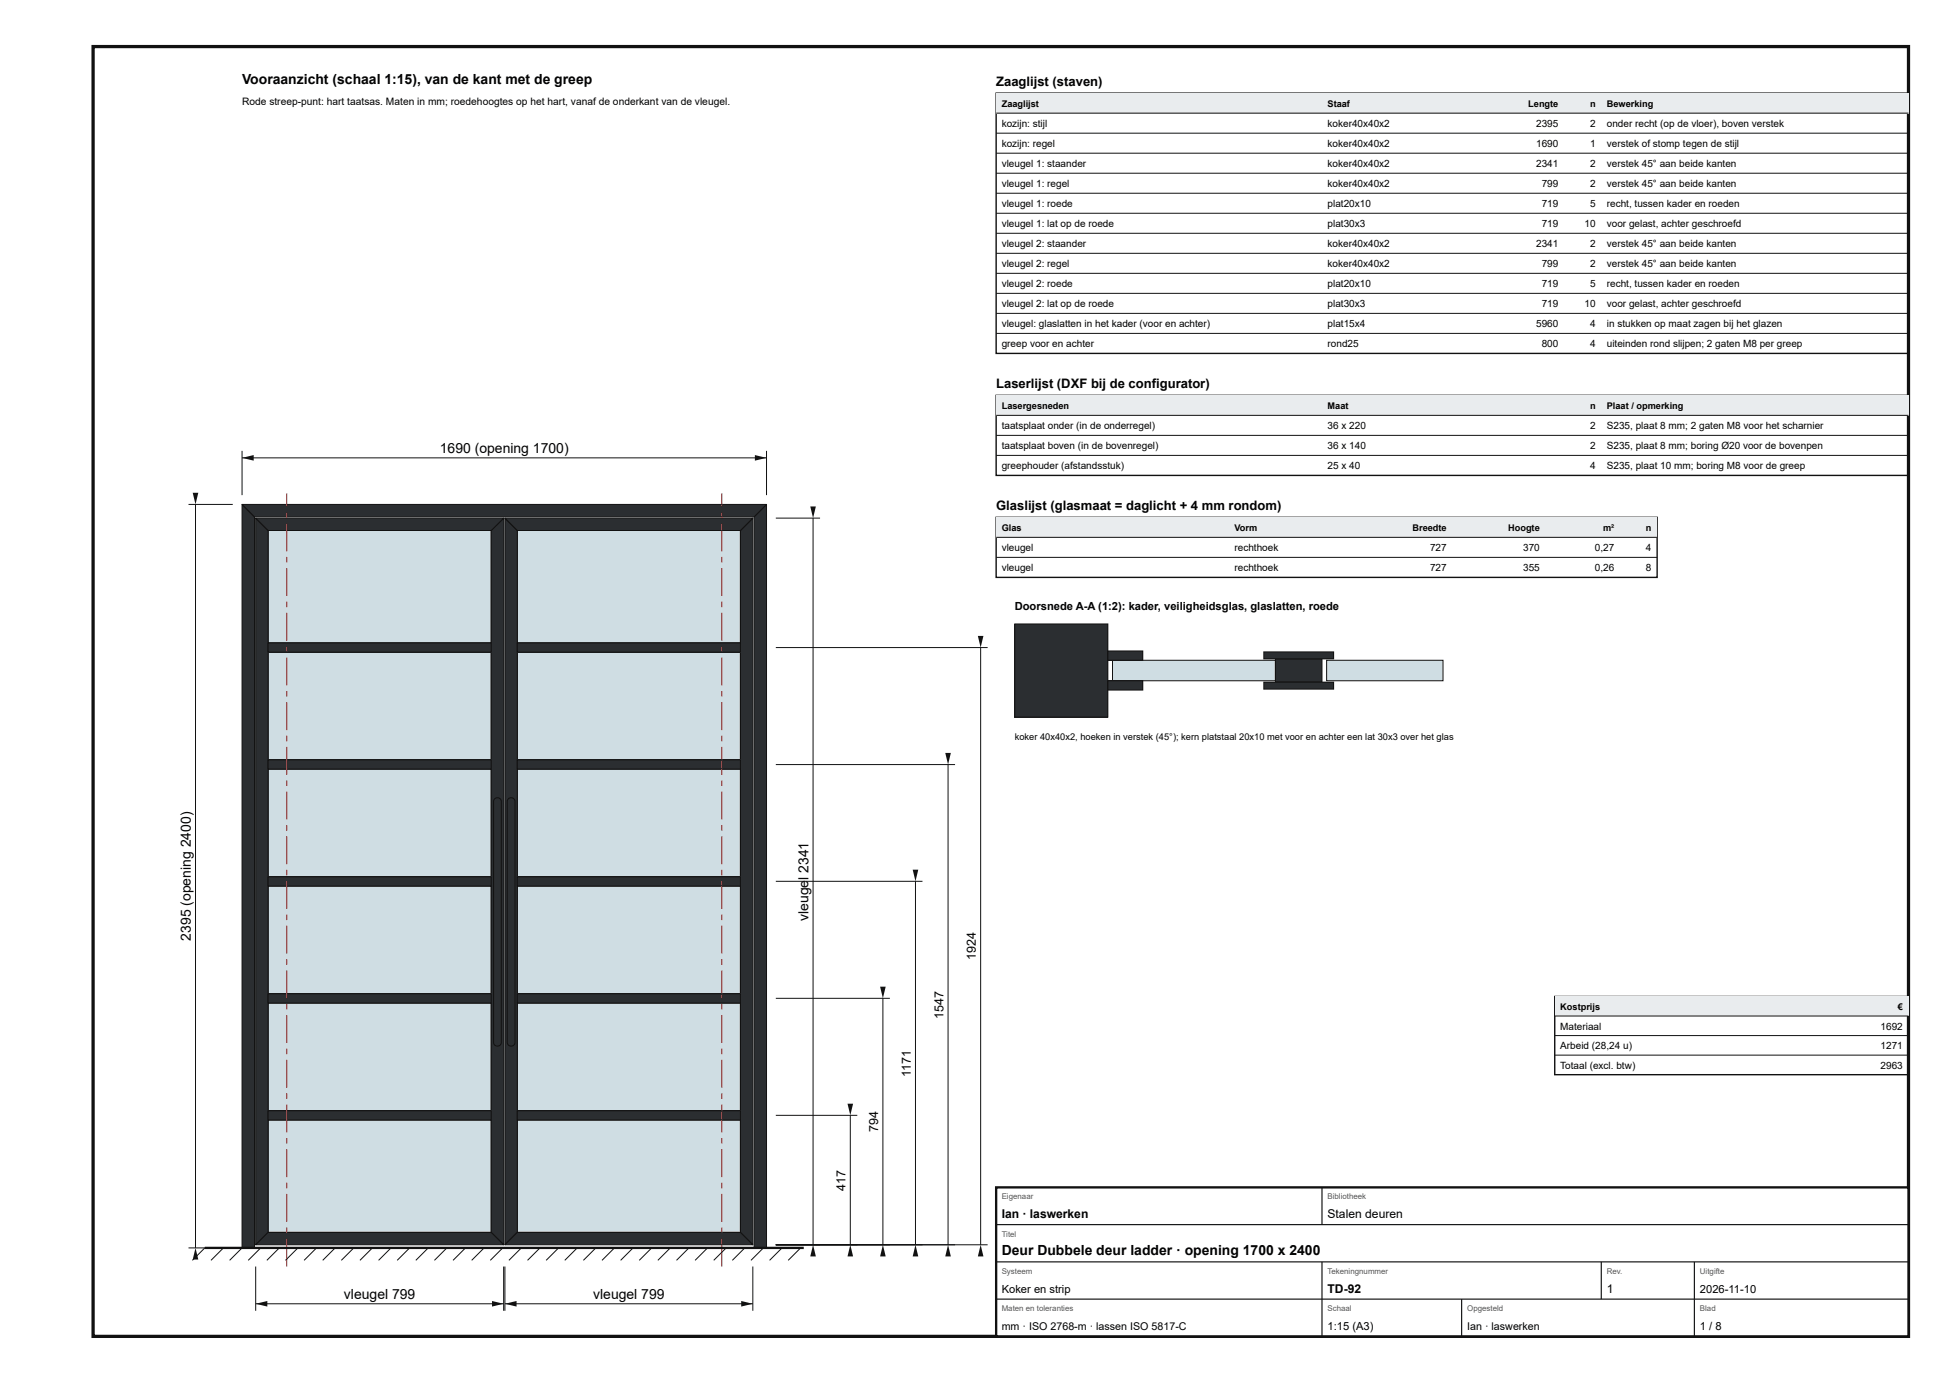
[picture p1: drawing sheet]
<svg xmlns="http://www.w3.org/2000/svg" width="420mm" height="297mm" viewBox="0 0 420 297" stroke-linecap="round" stroke-linejoin="round" font-family="sans-serif">
<path d="M20 10h390v277h-390z" fill="none" stroke="#111" stroke-width=".7" stroke-linecap="butt"/>
<path d="M57.6 240.5h47.9v24.2h-47.9z" fill="#cfdde3"/>
<path d="M57.6 240.5h47.9v24.2h-47.9z" fill="none" stroke="#111" stroke-width=".21"/>
<path d="M57.6 215.4h47.9v23.1h-47.9z" fill="#cfdde3"/>
<path d="M57.6 215.4h47.9v23.1h-47.9z" fill="none" stroke="#111" stroke-width=".21"/>
<path d="M57.6 190.3h47.9v23.1h-47.9z" fill="#cfdde3"/>
<path d="M57.6 190.3h47.9v23.1h-47.9z" fill="none" stroke="#111" stroke-width=".21"/>
<path d="M57.6 165.2h47.9v23.1h-47.9z" fill="#cfdde3"/>
<path d="M57.6 165.2h47.9v23.1h-47.9z" fill="none" stroke="#111" stroke-width=".21"/>
<path d="M57.6 140.1h47.9v23.1h-47.9z" fill="#cfdde3"/>
<path d="M57.6 140.1h47.9v23.1h-47.9z" fill="none" stroke="#111" stroke-width=".21"/>
<path d="M57.6 113.9h47.9v24.2h-47.9z" fill="#cfdde3"/>
<path d="M57.6 113.9h47.9v24.2h-47.9z" fill="none" stroke="#111" stroke-width=".21"/>
<path d="M111.1 240.5h48v24.2h-48z" fill="#cfdde3"/>
<path d="M111.1 240.5h48v24.2h-48z" fill="none" stroke="#111" stroke-width=".21"/>
<path d="M111.1 215.4h48v23.1h-48z" fill="#cfdde3"/>
<path d="M111.1 215.4h48v23.1h-48z" fill="none" stroke="#111" stroke-width=".21"/>
<path d="M111.1 190.3h48v23.1h-48z" fill="#cfdde3"/>
<path d="M111.1 190.3h48v23.1h-48z" fill="none" stroke="#111" stroke-width=".21"/>
<path d="M111.1 165.2h48v23.1h-48z" fill="#cfdde3"/>
<path d="M111.1 165.2h48v23.1h-48z" fill="none" stroke="#111" stroke-width=".21"/>
<path d="M111.1 140.1h48v23.1h-48z" fill="#cfdde3"/>
<path d="M111.1 140.1h48v23.1h-48z" fill="none" stroke="#111" stroke-width=".21"/>
<path d="M111.1 113.9h48v24.2h-48z" fill="#cfdde3"/>
<path d="M111.1 113.9h48v24.2h-48z" fill="none" stroke="#111" stroke-width=".21"/>
<path d="M52 108.3l2.7 2.7v157h-2.7z" fill="#2b2e31"/>
<path d="M52 108.3l2.7 2.7v157h-2.7z" fill="none" stroke="#111" stroke-width=".21"/>
<path d="M162 111l2.7-2.7v159.7h-2.7z" fill="#2b2e31"/>
<path d="M162 111l2.7-2.7v159.7h-2.7z" fill="none" stroke="#111" stroke-width=".21"/>
<path d="M52 108.3h112.7l-2.7 2.7h-107.3z" fill="#2b2e31"/>
<path d="M52 108.3h112.7l-2.7 2.7h-107.3z" fill="none" stroke="#111" stroke-width=".21"/>
<path d="M54.9 111.3l2.7 2.6v150.8l-2.7 2.6z" fill="#2b2e31"/>
<path d="M54.9 111.3l2.7 2.6v150.8l-2.7 2.6z" fill="none" stroke="#111" stroke-width=".21"/>
<path d="M105.5 113.9l2.7-2.6v156l-2.7-2.6z" fill="#2b2e31"/>
<path d="M105.5 113.9l2.7-2.6v156l-2.7-2.6z" fill="none" stroke="#111" stroke-width=".21"/>
<path d="M54.9 267.3l2.7-2.6h47.9l2.7 2.6z" fill="#2b2e31"/>
<path d="M54.9 267.3l2.7-2.6h47.9l2.7 2.6z" fill="none" stroke="#111" stroke-width=".21"/>
<path d="M54.9 111.3h53.3l-2.7 2.6h-47.9z" fill="#2b2e31"/>
<path d="M54.9 111.3h53.3l-2.7 2.6h-47.9z" fill="none" stroke="#111" stroke-width=".21"/>
<path d="M57.6 238.5h47.9v2h-47.9z" fill="#2b2e31"/>
<path d="M57.6 238.5h47.9v2h-47.9z" fill="none" stroke="#111" stroke-width=".21"/>
<path d="M57.6 213.4h47.9v2h-47.9z" fill="#2b2e31"/>
<path d="M57.6 213.4h47.9v2h-47.9z" fill="none" stroke="#111" stroke-width=".21"/>
<path d="M57.6 188.3h47.9v2h-47.9z" fill="#2b2e31"/>
<path d="M57.6 188.3h47.9v2h-47.9z" fill="none" stroke="#111" stroke-width=".21"/>
<path d="M57.6 163.2h47.9v2h-47.9z" fill="#2b2e31"/>
<path d="M57.6 163.2h47.9v2h-47.9z" fill="none" stroke="#111" stroke-width=".21"/>
<path d="M57.6 138.1h47.9v2h-47.9z" fill="#2b2e31"/>
<path d="M57.6 138.1h47.9v2h-47.9z" fill="none" stroke="#111" stroke-width=".21"/>
<path d="M108.5 111.3l2.6 2.6v150.8l-2.6 2.6z" fill="#2b2e31"/>
<path d="M108.5 111.3l2.6 2.6v150.8l-2.6 2.6z" fill="none" stroke="#111" stroke-width=".21"/>
<path d="M161.7 111.3v156l-2.6-2.6v-150.8z" fill="#2b2e31"/>
<path d="M161.7 111.3v156l-2.6-2.6v-150.8z" fill="none" stroke="#111" stroke-width=".21"/>
<path d="M108.5 267.3l2.6-2.6h48l2.6 2.6z" fill="#2b2e31"/>
<path d="M108.5 267.3l2.6-2.6h48l2.6 2.6z" fill="none" stroke="#111" stroke-width=".21"/>
<path d="M108.5 111.3h53.2l-2.6 2.6h-48z" fill="#2b2e31"/>
<path d="M108.5 111.3h53.2l-2.6 2.6h-48z" fill="none" stroke="#111" stroke-width=".21"/>
<path d="M111.1 238.5h48v2h-48z" fill="#2b2e31"/>
<path d="M111.1 238.5h48v2h-48z" fill="none" stroke="#111" stroke-width=".21"/>
<path d="M111.1 213.4h48v2h-48z" fill="#2b2e31"/>
<path d="M111.1 213.4h48v2h-48z" fill="none" stroke="#111" stroke-width=".21"/>
<path d="M111.1 188.3h48v2h-48z" fill="#2b2e31"/>
<path d="M111.1 188.3h48v2h-48z" fill="none" stroke="#111" stroke-width=".21"/>
<path d="M111.1 163.2h48v2h-48z" fill="#2b2e31"/>
<path d="M111.1 163.2h48v2h-48z" fill="none" stroke="#111" stroke-width=".21"/>
<path d="M111.1 138.1h48v2h-48z" fill="#2b2e31"/>
<path d="M111.1 138.1h48v2h-48z" fill="none" stroke="#111" stroke-width=".21"/>
<path d="M61.5 266h.2v6h-.2zM61.5 263.6h.2v1.2h-.2zM61.5 256.4h.2v6h-.2zM61.5 254h.2v1.2h-.2zM61.5 246.8h.2v6h-.2zM61.5 244.4h.2v1.2h-.2zM61.5 237.2h.2v6h-.2zM61.5 234.8h.2v1.2h-.2zM61.5 227.6h.2v6h-.2zM61.5 225.2h.2v1.2h-.2zM61.5 218h.2v6h-.2zM61.5 215.6h.2v1.2h-.2zM61.5 208.4h.2v6h-.2zM61.5 206h.2v1.2h-.2zM61.5 198.8h.2v6h-.2zM61.5 196.4h.2v1.2h-.2zM61.5 189.2h.2v6h-.2zM61.5 186.8h.2v1.2h-.2zM61.5 179.6h.2v6h-.2zM61.5 177.2h.2v1.2h-.2zM61.5 170h.2v6h-.2zM61.5 167.6h.2v1.2h-.2zM61.5 160.4h.2v6h-.2zM61.5 158h.2v1.2h-.2zM61.5 150.8h.2v6h-.2zM61.5 148.4h.2v1.2h-.2zM61.5 141.2h.2v6h-.2zM61.5 138.8h.2v1.2h-.2zM61.5 131.6h.2v6h-.2zM61.5 129.2h.2v1.2h-.2zM61.5 122h.2v6h-.2zM61.5 119.6h.2v1.2h-.2zM61.5 112.4h.2v6h-.2zM61.5 110h.2v1.2h-.2zM61.5 105.9h.2v2.9h-.2z" fill="#b00"/>
<path d="M106.3 171.6a.84 .84 0 0 1 .9-.2 .84 .84 0 0 1 .5 .7v51.8a.84 .84 0 0 1-.8 .8 .84 .84 0 0 1-.9-.8v-51.8z" fill="#2b2e31"/>
<path d="M106.3 171.6a.84 .84 0 0 1 .9-.2 .84 .84 0 0 1 .5 .7v51.8a.84 .84 0 0 1-.8 .8 .84 .84 0 0 1-.9-.8v-51.8z" fill="none" stroke="#111" stroke-width=".21"/>
<path d="M155 266h.2v6h-.2zM155 263.6h.2v1.2h-.2zM155 256.4h.2v6h-.2zM155 254h.2v1.2h-.2zM155 246.8h.2v6h-.2zM155 244.4h.2v1.2h-.2zM155 237.2h.2v6h-.2zM155 234.8h.2v1.2h-.2zM155 227.6h.2v6h-.2zM155 225.2h.2v1.2h-.2zM155 218h.2v6h-.2zM155 215.6h.2v1.2h-.2zM155 208.4h.2v6h-.2zM155 206h.2v1.2h-.2zM155 198.8h.2v6h-.2zM155 196.4h.2v1.2h-.2zM155 189.2h.2v6h-.2zM155 186.8h.2v1.2h-.2zM155 179.6h.2v6h-.2zM155 177.2h.2v1.2h-.2zM155 170h.2v6h-.2zM155 167.6h.2v1.2h-.2zM155 160.4h.2v6h-.2zM155 158h.2v1.2h-.2zM155 150.8h.2v6h-.2zM155 148.4h.2v1.2h-.2zM155 141.2h.2v6h-.2zM155 138.8h.2v1.2h-.2zM155 131.6h.2v6h-.2zM155 129.2h.2v1.2h-.2zM155 122h.2v6h-.2zM155 119.6h.2v1.2h-.2zM155 112.4h.2v6h-.2zM155 110h.2v1.2h-.2zM155 105.9h.2v2.9h-.2z" fill="#b00"/>
<path d="M109.2 171.6a.84 .84 0 0 1 .9-.2 .84 .84 0 0 1 .5 .7v51.8a.84 .84 0 0 1-.8 .8 .84 .84 0 0 1-.8-.8v-51.8z" fill="#2b2e31"/>
<g fill="none" stroke="#111" stroke-width=".21">
<path d="M52 96.8v9.5M52 98.3h112.7M164.7 96.8v9.5M109.2 171.6a.84 .84 0 0 1 .9-.2 .84 .84 0 0 1 .5 .7v51.8a.84 .84 0 0 1-.8 .8 .84 .84 0 0 1-.8-.8v-51.8zM44 268l-2.7 2.7M48 268l-2.7 2.7M52 268l-2.7 2.7M56 268l-2.7 2.7M60 268l-2.7 2.7M64 268l-2.7 2.7M68 268l-2.7 2.7M72 268l-2.7 2.7"/>
<path d="M76 268l-2.7 2.7M80 268l-2.7 2.7M84 268l-2.7 2.7M88 268l-2.7 2.7M92 268l-2.7 2.7M96 268l-2.7 2.7M100 268l-2.7 2.7M104 268l-2.7 2.7M108 268l-2.7 2.7M112 268l-2.7 2.7M116 268l-2.7 2.7M120 268l-2.7 2.7"/>
<path d="M124 268l-2.7 2.7M128 268l-2.7 2.7M132 268l-2.7 2.7M136 268l-2.7 2.7M140 268l-2.7 2.7M144 268l-2.7 2.7M148 268l-2.7 2.7M152 268l-2.7 2.7M156 268l-2.7 2.7M160 268l-2.7 2.7M164 268l-2.7 2.7M168 268l-2.7 2.7"/>
<path d="M172 268l-2.7 2.7"/>
</g>
<path d="M44 268h128.7" fill="none" stroke="#111" stroke-width=".5"/>
<g fill="#111">
<path d="M52 98.3l2.5-.6v1.2z"/>
<path d="M162.2 97.7l2.5 .6-2.5 .6z"/>
</g>
<path d="M40.5 108.3h9.5M42 108.3v159.7M40.5 268h9.5" fill="none" stroke="#111" stroke-width=".21"/>
<g fill="#111">
<path d="M42 268l.6 2.5h-1.2z"/>
<path d="M41.4 105.8h1.2l-.6 2.5z"/>
</g>
<path d="M54.9 272v9.5M54.9 280h53.3M108.2 272v9.5" fill="none" stroke="#111" stroke-width=".21"/>
<g fill="#111">
<path d="M54.9 280l2.5-.6v1.2z"/>
<path d="M105.7 279.4l2.5 .6-2.5 .6z"/>
</g>
<path d="M108.5 272v9.5M108.5 280h53.2M161.7 272v9.5" fill="none" stroke="#111" stroke-width=".21"/>
<g fill="#111">
<path d="M108.5 280l2.5-.6v1.2z"/>
<path d="M159.2 279.4l2.5 .6-2.5 .6z"/>
</g>
<path d="M166.7 111.3h9.5M174.7 111.3v156M166.7 267.3h9.5" fill="none" stroke="#111" stroke-width=".21"/>
<g fill="#111">
<path d="M174.7 267.3l.6 2.5h-1.2z"/>
<path d="M174.1 108.8h1.2l-.6 2.5z"/>
</g>
<path d="M166.7 239.5h17.5M182.7 239.5v27.8M166.7 267.3h17.5" fill="none" stroke="#111" stroke-width=".21"/>
<g fill="#111">
<path d="M182.7 267.3l.6 2.5h-1.2z"/>
<path d="M182.1 237h1.2l-.6 2.5z"/>
</g>
<path d="M166.7 214.4h24.5M189.7 214.4v52.9M166.7 267.3h24.5" fill="none" stroke="#111" stroke-width=".21"/>
<g fill="#111">
<path d="M189.7 267.3l.6 2.5h-1.2z"/>
<path d="M189.1 211.9h1.2l-.6 2.5z"/>
</g>
<path d="M166.7 189.3h31.5M196.7 189.3v78M166.7 267.3h31.5" fill="none" stroke="#111" stroke-width=".21"/>
<g fill="#111">
<path d="M196.7 267.3l.6 2.5h-1.2z"/>
<path d="M196.1 186.8h1.2l-.6 2.5z"/>
</g>
<path d="M166.7 164.2h38.5M203.7 164.2v103.1M166.7 267.3h38.5" fill="none" stroke="#111" stroke-width=".21"/>
<g fill="#111">
<path d="M203.7 267.3l.6 2.5h-1.2z"/>
<path d="M203.1 161.7h1.2l-.6 2.5z"/>
</g>
<path d="M166.7 139.1h45.5M210.7 139.1v128.2M166.7 267.3h45.5" fill="none" stroke="#111" stroke-width=".21"/>
<g fill="#111">
<path d="M210.7 267.3l.6 2.5h-1.2z"/>
<path d="M210.1 136.6h1.2l-.6 2.5z"/>
</g>
<path d="M214 20h196v55.9h-196z" fill="none" stroke="#111" stroke-width=".3"/>
<path d="M214 20h196v4.3h-196z" fill="#e9ecee"/>
<path d="M214 24.3h196M214 28.6h196M214 32.9h196M214 37.2h196M214 41.5h196M214 45.8h196M214 50.1h196M214 54.4h196M214 58.7h196M214 63h196M214 67.3h196M214 71.6h196" fill="none" stroke="#111" stroke-width=".21"/>
<path d="M214 84.9h196v17.2h-196z" fill="none" stroke="#111" stroke-width=".3"/>
<path d="M214 84.9h196v4.3h-196z" fill="#e9ecee"/>
<path d="M214 89.2h196M214 93.5h196M214 97.8h196" fill="none" stroke="#111" stroke-width=".21"/>
<path d="M214 111.1h142v12.9h-142z" fill="none" stroke="#111" stroke-width=".3"/>
<path d="M214 111.1h142v4.3h-142z" fill="#e9ecee"/>
<path d="M214 115.4h142M214 119.7h142" fill="none" stroke="#111" stroke-width=".21"/>
<path d="M218 134h20v20h-20z" fill="#2b2e31"/>
<path d="M218 134h20v20h-20z" fill="none" stroke="#111" stroke-width=".21"/>
<path d="M239 141.8h35v4.4h-35z" fill="#cfdde3"/>
<path d="M239 141.8h35v4.4h-35z" fill="none" stroke="#111" stroke-width=".21"/>
<path d="M238 139.8h7.5v2h-7.5z" fill="#2b2e31"/>
<path d="M238 139.8h7.5v2h-7.5z" fill="none" stroke="#111" stroke-width=".21"/>
<path d="M238 146.2h7.5v2h-7.5z" fill="#2b2e31"/>
<path d="M238 146.2h7.5v2h-7.5z" fill="none" stroke="#111" stroke-width=".21"/>
<path d="M274 141.5h10v5h-10z" fill="#2b2e31"/>
<path d="M274 141.5h10v5h-10z" fill="none" stroke="#111" stroke-width=".21"/>
<path d="M271.5 140h15v1.5h-15z" fill="#2b2e31"/>
<path d="M271.5 140h15v1.5h-15z" fill="none" stroke="#111" stroke-width=".21"/>
<path d="M271.5 146.5h15v1.5h-15z" fill="#2b2e31"/>
<path d="M271.5 146.5h15v1.5h-15z" fill="none" stroke="#111" stroke-width=".21"/>
<path d="M285 141.8h25v4.4h-25z" fill="#cfdde3"/>
<path d="M285 141.8h25v4.4h-25z" fill="none" stroke="#111" stroke-width=".21"/>
<path d="M334 214h76v16.8h-76z" fill="none" stroke="#111" stroke-width=".3"/>
<path d="M334 214h76v4.2h-76z" fill="#e9ecee"/>
<path d="M334 218.2h76M334 222.4h76M334 226.6h76" fill="none" stroke="#111" stroke-width=".21"/>
<path d="M214 255h196v32h-196z" fill="#fff"/>
<path d="M214 255h196v32h-196z" fill="none" stroke="#111" stroke-width=".5"/>
<path d="M284 255v8M214 263h196M214 271h196M214 279h196M284 271v16M314 279v8M344 271v8M364 271v16" fill="none" stroke="#111" stroke-width=".25"/>
<g font-size="3">
<text x="52" y="18">Vooraanzicht (schaal 1:15), van de kant met de greep</text>
<text x="94.5" y="97.3">1690 (opening 1700)</text>
<text x="173.7" y="189" transform="rotate(-90 173.7 189)">l 2341</text>
<text x="173.7" y="197.8" transform="rotate(-90 173.7 197.8)">vleuge</text>
<text x="41" y="202" transform="rotate(-90 41 202)">2395 (opening 2400)</text>
<text x="215.2" y="269.6">Deur Dubbele deur ladder · opening 1700 x 2400</text>
<text x="73.9" y="279">vleugel 799</text>
<text x="127.4" y="279">vleugel 799</text>
</g>
<g font-size="2.8">
<text x="214" y="18.5">Zaaglijst (staven)</text>
<text x="214" y="83.4">Laserlijst (DXF bij de configurator)</text>
<text x="214" y="109.6">Glaslijst (glasmaat = daglicht + 4 mm rondom)</text>
</g>
<g font-size="2.7">
<text x="209.7" y="206.2" transform="rotate(-90 209.7 206.2)">1924</text>
<text x="202.7" y="218.8" transform="rotate(-90 202.7 218.8)">1547</text>
<text x="195.7" y="231.2" transform="rotate(-90 195.7 231.2)">1171</text>
<text x="188.7" y="243.1" transform="rotate(-90 188.7 243.1)">794</text>
<text x="181.7" y="255.7" transform="rotate(-90 181.7 255.7)">417</text>
</g>
<g font-size="2.6">
<text x="215.2" y="261.6">Ian · laswerken</text>
<text x="285.2" y="261.6">Stalen deuren</text>
<text x="285.2" y="277.6">TD-92</text>
<text x="345.2" y="277.6">1</text>
</g>
<g font-size="2.4">
<text x="218" y="131">Doorsnede A-A (1:2): kader, veiligheidsglas, glaslatten, roede</text>
<text x="215.2" y="277.6">Koker en strip</text>
<text x="365.2" y="277.6">2026-11-10</text>
<text x="285.2" y="285.6">1:15 (A3)</text>
<text x="365.2" y="285.6">1 / 8</text>
</g>
<g font-size="2.3">
<text x="215.2" y="285.6">mm · ISO 2768-m · lassen ISO 5817-C</text>
<text x="315.2" y="285.6">Ian · laswerken</text>
</g>
<text font-size="2.2" x="52" y="22.5">Rode streep-punt: hart taatsas. Maten in mm; roedehoogtes op het hart, vanaf de onderkant van de vleugel.</text>
<g font-size="2.1">
<text x="215.2" y="27.3">kozijn: stijl</text>
<text x="285.2" y="27.3">koker40x40x2</text>
<text x="330" y="27.3">2395</text>
<text x="341.6" y="27.3">2</text>
<text x="345.2" y="27.3">onder recht (op de vloer), boven verstek</text>
<text x="215.2" y="31.6">kozijn: regel</text>
<text x="215.2" y="35.9">vleugel 1: staander</text>
<text x="285.2" y="31.6">koker40x40x2</text>
<text x="285.2" y="35.9">koker40x40x2</text>
<text x="330" y="31.6">1690</text>
<text x="330" y="35.9">2341</text>
<text x="341.6" y="31.6">1</text>
<text x="341.6" y="35.9">2</text>
<text x="345.2" y="31.6">verstek of stomp tegen de stijl</text>
<text x="345.2" y="35.9">verstek 45° aan beide kanten</text>
<text x="215.2" y="40.2">vleugel 1: regel</text>
<text x="285.2" y="40.2">koker40x40x2</text>
<text x="331.2" y="40.2">799</text>
<text x="341.6" y="40.2">2</text>
<text x="345.2" y="40.2">verstek 45° aan beide kanten</text>
<text x="215.2" y="44.5">vleugel 1: roede</text>
<text x="285.2" y="44.5">plat20x10</text>
<text x="331.2" y="44.5">719</text>
<text x="341.6" y="44.5">5</text>
<text x="345.2" y="44.5">recht, tussen kader en roeden</text>
<text x="215.2" y="48.8">vleugel 1: lat op de roede</text>
<text x="215.2" y="53.1">vleugel 2: staander</text>
<text x="285.2" y="48.8">plat30x3</text>
<text x="285.2" y="53.1">koker40x40x2</text>
<text x="330" y="53.1">2341</text>
<text x="331.2" y="48.8">719</text>
<text x="340.4" y="48.8">10</text>
<text x="341.6" y="53.1">2</text>
<text x="345.2" y="48.8">voor gelast, achter geschroefd</text>
<text x="345.2" y="53.1">verstek 45° aan beide kanten</text>
<text x="215.2" y="57.4">vleugel 2: regel</text>
<text x="285.2" y="57.4">koker40x40x2</text>
<text x="331.2" y="57.4">799</text>
<text x="341.6" y="57.4">2</text>
<text x="345.2" y="57.4">verstek 45° aan beide kanten</text>
<text x="215.2" y="61.7">vleugel 2: roede</text>
<text x="285.2" y="61.7">plat20x10</text>
<text x="331.2" y="61.7">719</text>
<text x="341.6" y="61.7">5</text>
<text x="345.2" y="61.7">recht, tussen kader en roeden</text>
<text x="215.2" y="66">vleugel 2: lat op de roede</text>
<text x="215.2" y="70.3">vleugel: glaslatten in het kader (voor en achter)</text>
<text x="285.2" y="66">plat30x3</text>
<text x="285.2" y="70.3">plat15x4</text>
<text x="330" y="70.3">5960</text>
<text x="331.2" y="66">719</text>
<text x="340.4" y="66">10</text>
<text x="341.6" y="70.3">4</text>
<text x="345.2" y="66">voor gelast, achter geschroefd</text>
<text x="345.2" y="70.3">in stukken op maat zagen bij het glazen</text>
<text x="215.2" y="74.6">greep voor en achter</text>
<text x="285.2" y="74.6">rond25</text>
<text x="331.2" y="74.6">800</text>
<text x="341.6" y="74.6">4</text>
<text x="345.2" y="74.6">uiteinden rond slijpen; 2 gaten M8 per greep</text>
<text x="215.2" y="92.2">taatsplaat onder (in de onderregel)</text>
<text x="285.2" y="92.2">36 x 220</text>
<text x="341.6" y="92.2">2</text>
<text x="345.2" y="92.2">S235, plaat 8 mm; 2 gaten M8 voor het scharnier</text>
<text x="215.2" y="96.5">taatsplaat boven (in de bovenregel)</text>
<text x="215.2" y="100.8">greephouder (afstandsstuk)</text>
<text x="285.2" y="96.5">36 x 140</text>
<text x="285.2" y="100.8">25 x 40</text>
<text x="341.6" y="96.5">2</text>
<text x="341.6" y="100.8">4</text>
<text x="345.2" y="96.5">S235, plaat 8 mm; boring Ø20 voor de bovenpen</text>
<text x="345.2" y="100.8">S235, plaat 10 mm; boring M8 voor de greep</text>
<text x="215.2" y="118.4">vleugel</text>
<text x="265.2" y="118.4">rechthoek</text>
<text x="307.2" y="118.4">727</text>
<text x="327.2" y="118.4">370</text>
<text x="342.6" y="118.4">0,27</text>
<text x="353.6" y="118.4">4</text>
<text x="215.2" y="122.7">vleugel</text>
<text x="265.2" y="122.7">rechthoek</text>
<text x="307.2" y="122.7">727</text>
<text x="327.2" y="122.7">355</text>
<text x="342.6" y="122.7">0,26</text>
<text x="353.6" y="122.7">8</text>
<text x="335.2" y="221.1">Materiaal</text>
<text x="404" y="221.1">1692</text>
<text x="335.2" y="225.3">Arbeid (28,24 u)</text>
<text x="404" y="225.3">1271</text>
<text x="335.2" y="229.5">Totaal (excl. btw)</text>
<text x="404" y="229.5">2963</text>
</g>
<g font-size="2">
<text x="215.2" y="23">Zaaglijst</text>
<text x="285.2" y="23">Staaf</text>
<text x="328.3" y="23">Lengte</text>
<text x="341.6" y="23">n</text>
<text x="345.2" y="23">Bewerking</text>
<text x="215.2" y="87.9">Lasergesneden</text>
<text x="285.2" y="87.9">Maat</text>
<text x="341.6" y="87.9">n</text>
<text x="345.2" y="87.9">Plaat / opmerking</text>
<text x="215.2" y="114.1">Glas</text>
<text x="265.2" y="114.1">Vorm</text>
<text x="303.4" y="114.1">Breedte</text>
<text x="324" y="114.1">Hoogte</text>
<text x="344.4" y="114.1">m²</text>
<text x="353.6" y="114.1">n</text>
<text x="218" y="159">koker 40x40x2, hoeken in verstek (45°); kern platstaal 20x10 met voor en achter een lat 30x3 over het glas</text>
<text x="335.2" y="216.9">Kostprijs</text>
<text x="407.7" y="216.9">€</text>
</g>
<g font-size="1.7" fill="#555">
<text x="215.2" y="257.6">Eigenaar</text>
<text x="285.2" y="257.6">Bibliotheek</text>
<text x="215.2" y="265.6">Titel</text>
<text x="215.2" y="273.6">Systeem</text>
<text x="285.2" y="273.6">Tekeningnummer</text>
<text x="345.2" y="273.6">Rev.</text>
<text x="365.2" y="273.6">Uitgifte</text>
<text x="215.2" y="281.6">Maten en toleranties</text>
<text x="285.2" y="281.6">Schaal</text>
<text x="315.2" y="281.6">Opgesteld</text>
<text x="365.2" y="281.6">Blad</text>
</g>
</svg>
